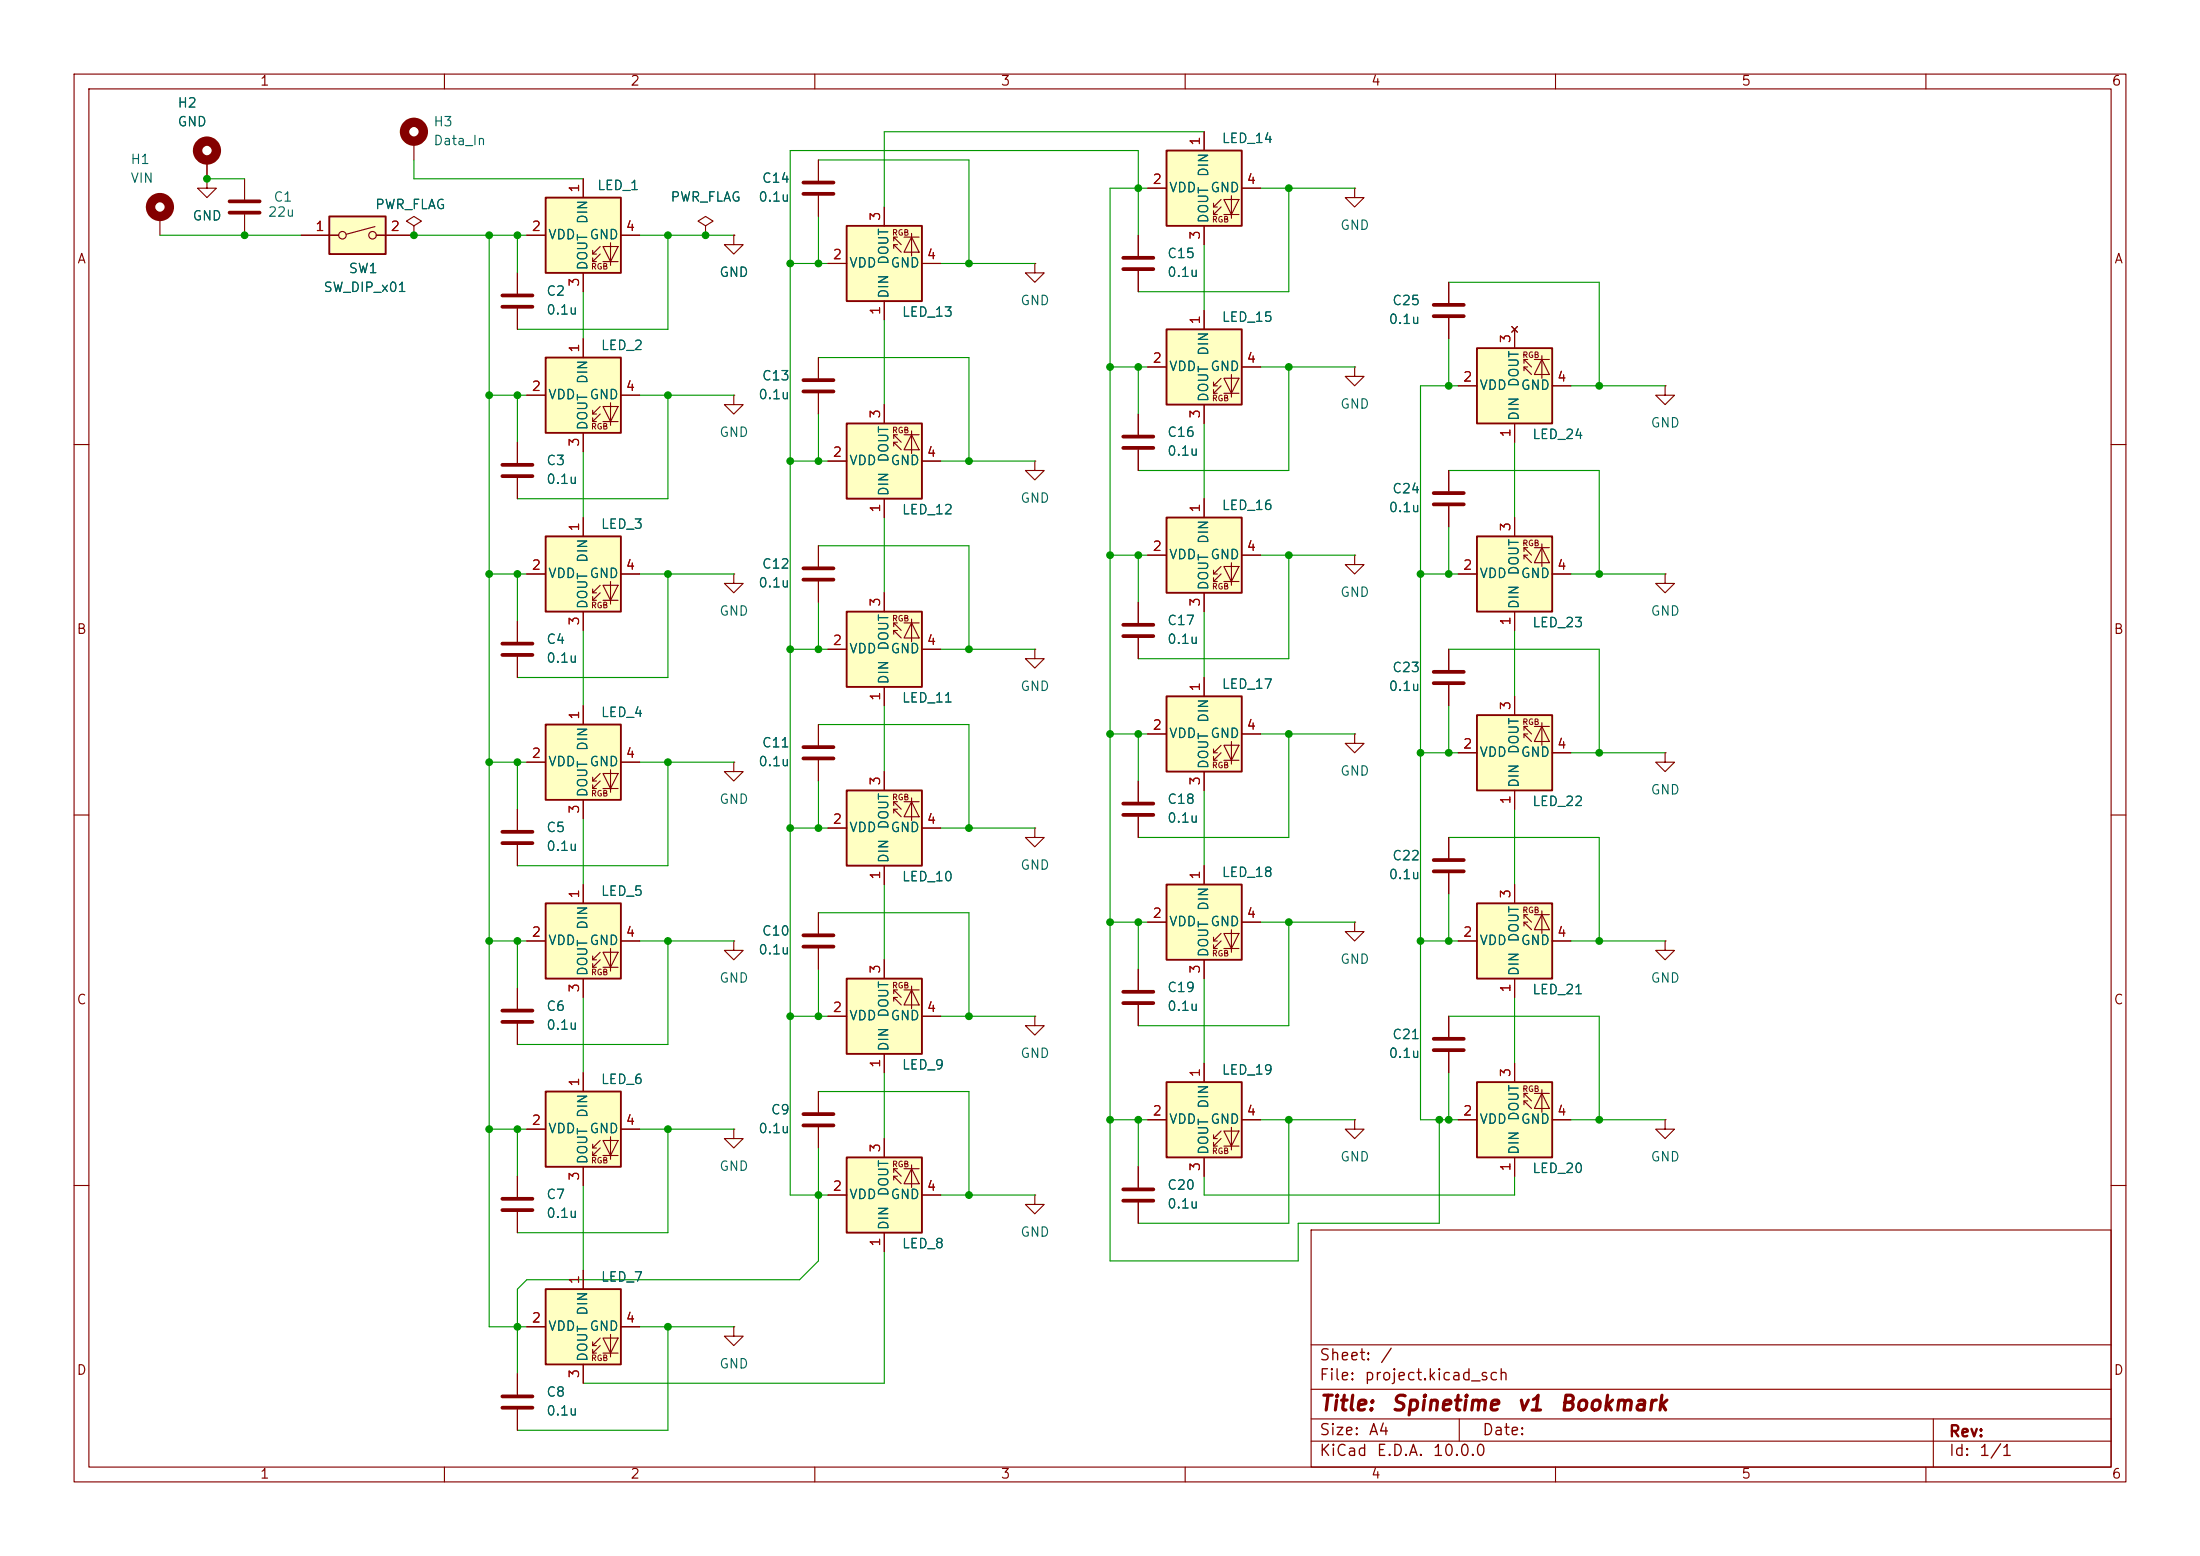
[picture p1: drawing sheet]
<svg xmlns="http://www.w3.org/2000/svg" width="297mm" height="210mm" viewBox="0 0 297 210" stroke-linecap="round" stroke-linejoin="round" font-family="sans-serif">
<g fill="none" stroke="#840000" stroke-width=".15">
<path d="M10 10h277v190h-277zM12 12h273v186h-273zM55.9 19.1v2.5M60 10v2M110 10v2M160 10v2M210 10v2M260 10v2M10 60h2M285 60h2M10 110h2M285 110h2"/>
<path d="M10 160h2M177 166h108v32h-108zM285 160h2M60 198v2M110 198v2M160 198v2M177 194.5h108M177 191.5h108M177 187.5h108M177 181.5h108M197 191.5v3M210 198v2"/>
<path d="M260 198v2M261 191.5v6.5"/>
</g>
<circle cx="55.9" cy="17.8" r="1.27" fill="none" stroke="#840000" stroke-width="1.3"/>
<path d="M114.3 30.5h10.2v10.1h-10.2z" fill="#ffffc2"/>
<path d="M114.3 30.5h10.2v10.1h-10.2z" fill="none" stroke="#840000" stroke-width=".25"/>
<g fill="none" stroke="#840000" stroke-width=".15">
<path d="M69.8 36.8v2.8M110.5 21.6v2.8M110.5 26.4v2.8M111.8 35.6h2.5M119.4 27.9v2.6M120.6 33.5v-.5l1.1 1M120.6 32.5v-.5l1.1 1M120.6 33h.6M120.6 32h.6M122 32h2.1M123.1 31.5v3M123.1 32l1 2h-2.1z"/>
<path d="M124.5 35.6h2.5M69.8 41.7v2.8M119.4 40.6v2.6"/>
</g>
<path d="M67.8 39.9h4.1M108.5 26.2h4M108.5 24.6h4M67.8 41.4h4.1" fill="none" stroke="#840000" stroke-width=".51"/>
<path d="M73.7 26.7h10.1v10.1h-10.1z" fill="#ffffc2"/>
<path d="M73.7 26.7h10.1v10.1h-10.1z" fill="none" stroke="#840000" stroke-width=".25"/>
<g fill="none" stroke="#840000" stroke-width=".15">
<path d="M21.6 29.2v2.6M27.9 24.1v1.3h1.3l-1.3 1.3-1.2-1.3h1.2M27.9 24.1h.1M71.1 31.8h2.6M78.7 24.1v2.6M78.7 36.8v2.6M80 34.3h.5M80 35.3h.5M81 33.3l-1 1v-.5M81 34.3l-1 1v-.5M81.4 33.3h2l-1 2zM81.4 35.3h2"/>
<path d="M82.4 32.8v3M83.8 31.8h2.6"/>
</g>
<circle cx="21.6" cy="27.9" r="1.27" fill="none" stroke="#840000" stroke-width="1.3"/>
<path d="M44.4 29.2h7.7v5.1h-7.7z" fill="#ffffc2"/>
<g fill="none" stroke="#840000" stroke-width=".15">
<path d="M33 24.1v2.8M33 29v2.8M40.6 31.8h5.1M50.6 30.6l-3.9 1M50.8 31.8h5.1M55.9 30.5l1-.7-1-.6-1 .6 1 .7v1.3M55.9 31.8h.1M99.1 31.8v1.2h1.2l-1.2 1.3-1.3-1.3h1.3M99.1 31.8h.1M139.7 35.6v1.2h1.3l-1.3 1.3-1.3-1.3h1.3M139.7 35.6h.1M182.9 25.4v1.3h1.2l-1.2 1.2-1.3-1.2h1.3"/>
<path d="M182.9 25.4h.1M182.9 49.5v1.3h1.2l-1.2 1.3-1.3-1.3h1.3M182.9 49.5h.1"/>
<circle cx="46.2" cy="31.8" r=".51"/>
<circle cx="50.3" cy="31.8" r=".51"/>
</g>
<path d="M44.4 29.2h7.7v5.1h-7.7z" fill="none" stroke="#840000" stroke-width=".25"/>
<path d="M31 27.2h4.1M31 28.7h4.1" fill="none" stroke="#840000" stroke-width=".51"/>
<path d="M157.5 44.5h10.1v10.1h-10.1z" fill="#ffffc2"/>
<path d="M157.5 44.5h10.1v10.1h-10.1z" fill="none" stroke="#840000" stroke-width=".25"/>
<g fill="none" stroke="#840000" stroke-width=".15">
<path d="M153.7 31.8v2.7M153.7 36.6v2.8M154.9 49.5h2.6M162.6 41.9v2.6M162.6 54.6v2.6M163.8 52.1h.5M163.8 53.1h.5M164.8 51.1l-1 1v-.5M164.8 52.1l-1 1v-.5M165.2 51.1h2.1l-1.1 2zM165.2 53.1h2.1M166.2 50.5v3.1"/>
<path d="M167.6 49.5h2.6"/>
</g>
<path d="M151.6 34.8h4.1M151.6 36.3h4.1" fill="none" stroke="#840000" stroke-width=".51"/>
<path d="M157.5 20.3h10.1v10.2h-10.1z" fill="#ffffc2"/>
<path d="M157.5 20.3h10.1v10.2h-10.1z" fill="none" stroke="#840000" stroke-width=".25"/>
<g fill="none" stroke="#840000" stroke-width=".15">
<path d="M162.6 17.8v2.5M95.2 30.5l1.1-.7-1.1-.6-1 .6 1 .7v1.3M95.2 31.8h.1M154.9 25.4h2.6M162.6 30.5v2.5M163.8 27.9h.5M163.8 29h.5M164.8 26.9l-1 1v-.5M164.8 27.9l-1 1.1v-.6M165.2 26.9h2.1l-1.1 2.1zM165.2 29h2.1M166.2 26.4v3.1"/>
<path d="M167.6 25.4h2.6M139.7 87.6v1.3h1.3l-1.3 1.3-1.3-1.3h1.3M139.7 87.6h.1"/>
</g>
<path d="M73.7 97.8h10.1v10.2h-10.1z" fill="#ffffc2"/>
<path d="M73.7 97.8h10.1v10.2h-10.1z" fill="none" stroke="#840000" stroke-width=".25"/>
<g fill="none" stroke="#840000" stroke-width=".15">
<path d="M78.7 95.3v2.5M71.1 102.9h2.6M78.7 108v2.5M80 105.4h.5M80 106.4h.5M81 104.4l-1 1v-.5M81 105.4l-1 1v-.5M81.4 104.4h2l-1 2zM81.4 106.4h2M82.4 103.9v3M83.8 102.9h2.6M99.1 102.9v1.2h1.2l-1.2 1.3-1.3-1.3h1.3"/>
<path d="M99.1 102.9h.1M99.1 127v1.3h1.2l-1.2 1.2-1.3-1.2h1.3M99.1 127h.1"/>
</g>
<path d="M73.7 121.9h10.1v10.2h-10.1z" fill="#ffffc2"/>
<path d="M73.7 121.9h10.1v10.2h-10.1z" fill="none" stroke="#840000" stroke-width=".25"/>
<g fill="none" stroke="#840000" stroke-width=".15">
<path d="M99.1 53.3v1.3h1.2l-1.2 1.3-1.3-1.3h1.3M99.1 53.3h.1M110.5 48.3v2.8M110.5 53.1v2.8M69.8 109.2v2.8M69.8 114v2.8M78.7 119.4v2.5M71.1 127h2.6M78.7 132.1v2.5M80 129.5h.5M80 130.6h.5M81 128.5l-1 1v-.5"/>
<path d="M81 129.5l-1 1.1v-.6M81.4 128.5h2l-1 2.1zM81.4 130.6h2M82.4 128v3.1M83.8 127h2.6"/>
</g>
<path d="M108.5 52.8h4M108.5 51.3h4M67.8 112.3h4.1M67.8 113.8h4.1" fill="none" stroke="#840000" stroke-width=".51"/>
<path d="M114.3 57.2h10.2v10.1h-10.2z" fill="#ffffc2"/>
<path d="M114.3 57.2h10.2v10.1h-10.2z" fill="none" stroke="#840000" stroke-width=".25"/>
<g fill="none" stroke="#840000" stroke-width=".15">
<path d="M119.4 54.6v2.6M120.6 59.2v-.5l1.1 1M120.6 59.7h.6M120.6 58.7h.6M122 58.7h2.1M123.1 58.2v3M123.1 58.7l1 2h-2.1zM99.1 77.5v1.2h1.2l-1.2 1.3-1.3-1.3h1.3M99.1 77.5h.1M110.5 73.7v2.8M110.5 78.5v2.8M111.8 62.2h2.5"/>
<path d="M119.4 67.3v2.6M120.6 60.2v-.5l1.1 1M124.5 62.2h2.5M99.1 179.1v1.2h1.2l-1.2 1.3-1.3-1.3h1.3M99.1 179.1h.1"/>
</g>
<path d="M108.5 78.2h4M108.5 76.7h4" fill="none" stroke="#840000" stroke-width=".51"/>
<path d="M114.3 156.2h10.2v10.2h-10.2z" fill="#ffffc2"/>
<path d="M114.3 156.2h10.2v10.2h-10.2z" fill="none" stroke="#840000" stroke-width=".25"/>
<g fill="none" stroke="#840000" stroke-width=".15">
<path d="M119.4 153.7v2.5M120.6 159.3v-.5l1.1 1M120.6 158.2v-.5l1.1 1.1M120.6 158.8h.6M120.6 157.7h.6M122 157.7h2.1M123.1 157.2v3.1M123.1 157.7l1 2.1h-2.1zM111.8 161.3h2.5M119.4 166.4v2.5M124.5 161.3h2.5M69.8 185.4v2.8"/>
<path d="M69.8 190.2v2.8"/>
</g>
<path d="M67.8 188.5h4.1M67.8 190h4.1" fill="none" stroke="#840000" stroke-width=".51"/>
<path d="M73.7 174h10.1v10.2h-10.1z" fill="#ffffc2"/>
<path d="M73.7 174h10.1v10.2h-10.1z" fill="none" stroke="#840000" stroke-width=".25"/>
<path d="M71.1 179.1h2.6M78.7 171.5v2.5M83.8 179.1h2.6M78.7 184.2v2.5M80 181.6h.5M80 182.6h.5M81 180.6l-1 1v-.5M81 181.6l-1 1v-.5M81.4 180.6h2l-1 2zM81.4 182.6h2M82.4 180.1v3" fill="none" stroke="#840000" stroke-width=".15"/>
<path d="M199.4 47h10.1v10.2h-10.1z" fill="#ffffc2"/>
<path d="M199.4 47h10.1v10.2h-10.1z" fill="none" stroke="#840000" stroke-width=".25"/>
<g fill="none" stroke="#840000" stroke-width=".15">
<path d="M196.8 52.1h2.6M204.1 44.1l.8 .7M204.5 44.5v2.5M204.5 57.2v2.5M204.9 44.1l-.8 .7M205.7 50v-.5l1.1 1M205.7 49v-.5l1.1 1M205.7 49.5h.5M205.7 48.5h.5M207.1 48.5h2.1M208.2 48v3.1M208.2 48.5l1 2h-2.1z"/>
<path d="M209.5 52.1h2.6"/>
</g>
<path d="M157.5 119.4h10.1v10.1h-10.1z" fill="#ffffc2"/>
<path d="M157.5 119.4h10.1v10.1h-10.1z" fill="none" stroke="#840000" stroke-width=".25"/>
<path d="M162.6 116.8v2.6M154.9 124.5h2.6M162.6 129.5v2.6M163.8 127h.5M163.8 128h.5M164.8 126l-1 1v-.5M164.8 127l-1 1v-.5M165.2 126h2.1l-1.1 2zM165.2 128h2.1M166.2 125.5v3M167.6 124.5h2.6" fill="none" stroke="#840000" stroke-width=".15"/>
<path d="M157.5 146.1h10.1v10.1h-10.1z" fill="#ffffc2"/>
<path d="M157.5 146.1h10.1v10.1h-10.1z" fill="none" stroke="#840000" stroke-width=".25"/>
<g fill="none" stroke="#840000" stroke-width=".15">
<path d="M224.8 52.1v1.2h1.3l-1.3 1.3-1.3-1.3h1.3M224.8 52.1h.1M195.6 63.5v2.8M195.6 68.3v2.8M195.6 87.6v2.8M195.6 92.5v2.8M154.9 151.1h2.6M162.6 143.5v2.6M162.6 156.2v2.6M163.8 153.7h.5M163.8 154.7h.5M164.8 152.7l-1 1v-.5"/>
<path d="M164.8 153.7l-1 1v-.5M165.2 152.7h2.1l-1.1 2zM165.2 154.7h2.1M166.2 152.1v3.1M167.6 151.1h2.6"/>
</g>
<path d="M193.5 68.1h4.1M193.5 66.5h4.1M193.5 92.2h4.1M193.5 90.7h4.1" fill="none" stroke="#840000" stroke-width=".51"/>
<path d="M199.4 72.4h10.1v10.2h-10.1z" fill="#ffffc2"/>
<path d="M199.4 72.4h10.1v10.2h-10.1z" fill="none" stroke="#840000" stroke-width=".25"/>
<g fill="none" stroke="#840000" stroke-width=".15">
<path d="M195.6 38.1v2.8M195.6 42.9v2.8M196.8 77.5h2.6M204.5 69.9v2.5M205.7 75.4v-.5l1.1 1M205.7 74.4v-.5l1.1 1M205.7 74.9h.5M205.7 73.9h.5M207.1 73.9h2.1M208.2 73.4v3.1M208.2 73.9l1 2h-2.1zM209.5 77.5h2.6"/>
<path d="M224.8 77.5v1.2h1.3l-1.3 1.3-1.3-1.3h1.3M224.8 77.5h.1M204.5 82.6v2.5M153.7 105.4v2.8M153.7 110.2v2.8"/>
</g>
<path d="M193.5 42.7h4.1M193.5 41.1h4.1M151.6 108.5h4.1M151.6 110h4.1" fill="none" stroke="#840000" stroke-width=".51"/>
<path d="M199.4 96.5h10.1v10.2h-10.1z" fill="#ffffc2"/>
<path d="M199.4 96.5h10.1v10.2h-10.1z" fill="none" stroke="#840000" stroke-width=".25"/>
<g fill="none" stroke="#840000" stroke-width=".15">
<path d="M182.9 99.1v1.2h1.2l-1.2 1.3-1.3-1.3h1.3M182.9 99.1h.1M204.5 94v2.5M205.7 99.6v-.5l1.1 1M205.7 98.6v-.6l1.1 1.1M205.7 99.1h.5M205.7 98h.5M207.1 98h2.1M208.2 97.5v3.1M208.2 98l1 2.1h-2.1zM196.8 101.6h2.6M204.5 106.7v2.5"/>
<path d="M209.5 101.6h2.6"/>
</g>
<path d="M199.4 121.9h10.1v10.2h-10.1z" fill="#ffffc2"/>
<path d="M199.4 121.9h10.1v10.2h-10.1z" fill="none" stroke="#840000" stroke-width=".25"/>
<g fill="none" stroke="#840000" stroke-width=".15">
<path d="M27.9 21.6v2.5M139.7 111.8v1.2h1.3l-1.3 1.3-1.3-1.3h1.3M139.7 111.8h.1M195.6 113v2.8M195.6 117.9v2.8M204.5 119.4v2.5M224.8 101.6v1.3h1.3l-1.3 1.2-1.3-1.2h1.3M224.8 101.6h.1M182.9 124.5v1.2h1.2l-1.2 1.3-1.3-1.3h1.3M182.9 124.5h.1M196.8 127h2.6M204.5 132.1v2.5"/>
<path d="M205.7 125v-.5l1.1 1M205.7 124v-.6l1.1 1.1M205.7 124.5h.5M205.7 123.4h.5M207.1 123.4h2.1M208.2 122.9v3.1M208.2 123.4l1 2.1h-2.1zM209.5 127h2.6M224.8 127v1.3h1.3l-1.3 1.2-1.3-1.2h1.3M224.8 127h.1M153.7 157.5v2.8M139.7 161.3v1.3h1.3l-1.3 1.2-1.3-1.2h1.3"/>
<path d="M139.7 161.3h.1M153.7 162.3v2.8"/>
</g>
<path d="M193.5 117.6h4.1M193.5 116.1h4.1M151.6 160.5h4.1M151.6 162.1h4.1" fill="none" stroke="#840000" stroke-width=".51"/>
<circle cx="27.9" cy="20.3" r="1.27" fill="none" stroke="#840000" stroke-width="1.3"/>
<path d="M157.5 94h10.1v10.1h-10.1z" fill="#ffffc2"/>
<path d="M157.5 94h10.1v10.1h-10.1z" fill="none" stroke="#840000" stroke-width=".25"/>
<g fill="none" stroke="#840000" stroke-width=".15">
<path d="M154.9 99.1h2.6M162.6 91.4v2.6M167.6 99.1h2.6M162.6 104.1v2.6M163.8 101.6h.5M163.8 102.6h.5M164.8 100.6l-1 1v-.5M164.8 101.6l-1 1v-.5M165.2 100.6h2.1l-1.1 2zM165.2 102.6h2.1M166.2 100.1v3M139.7 137.2v1.2h1.3l-1.3 1.3-1.3-1.3h1.3"/>
<path d="M139.7 137.2h.1M153.7 130.8v2.8M153.7 135.6v2.8M195.6 137.2v2.8M182.9 151.1v1.3h1.2l-1.2 1.3-1.3-1.3h1.3M182.9 151.1h.1M195.6 142v2.8M224.8 151.1v1.3h1.3l-1.3 1.3-1.3-1.3h1.3M224.8 151.1h.1"/>
</g>
<path d="M151.6 133.9h4.1M151.6 135.4h4.1M193.5 141.7h4.1M193.5 140.2h4.1" fill="none" stroke="#840000" stroke-width=".51"/>
<path d="M199.4 146.1h10.1v10.1h-10.1z" fill="#ffffc2"/>
<path d="M199.4 146.1h10.1v10.1h-10.1z" fill="none" stroke="#840000" stroke-width=".25"/>
<g fill="none" stroke="#840000" stroke-width=".15">
<path d="M153.7 55.9v2.8M153.7 60.7v2.8M153.7 81.3v2.8M153.7 86.1v2.8M196.8 151.1h2.6M204.5 143.5v2.6M204.5 156.2v2.6M205.7 149.1v-.5l1.1 1M205.7 148.1v-.5l1.1 1M205.7 148.6h.5M205.7 147.6h.5M207.1 147.6h2.1"/>
<path d="M208.2 147.1v3M208.2 147.6l1 2h-2.1zM209.5 151.1h2.6"/>
</g>
<path d="M151.6 58.9h4.1M151.6 60.5h4.1M151.6 84.3h4.1M151.6 85.9h4.1" fill="none" stroke="#840000" stroke-width=".51"/>
<path d="M157.5 69.9h10.1v10.1h-10.1z" fill="#ffffc2"/>
<path d="M157.5 69.9h10.1v10.1h-10.1z" fill="none" stroke="#840000" stroke-width=".25"/>
<g fill="none" stroke="#840000" stroke-width=".15">
<path d="M139.7 62.2v1.3h1.3l-1.3 1.3-1.3-1.3h1.3M139.7 62.2h.1M154.9 74.9h2.6M162.6 67.3v2.6M163.8 77.5h.5M163.8 78.5h.5M164.8 76.5l-1 1v-.5M164.8 77.5l-1 1v-.5M165.2 76.5h2.1l-1.1 2zM165.2 78.5h2.1M166.2 75.9v3.1M167.6 74.9h2.6"/>
<path d="M182.9 74.9v1.3h1.2l-1.2 1.3-1.3-1.3h1.3M182.9 74.9h.1M162.6 80v2.6"/>
</g>
<path d="M114.3 106.7h10.2v10.1h-10.2z" fill="#ffffc2"/>
<path d="M114.3 106.7h10.2v10.1h-10.2z" fill="none" stroke="#840000" stroke-width=".25"/>
<path d="M111.8 111.8h2.5M119.4 104.1v2.6M119.4 116.8v2.6M120.6 109.7v-.5l1.1 1M120.6 108.7v-.5l1.1 1M120.6 109.2h.6M120.6 108.2h.6M122 108.2h2.1M123.1 107.7v3M123.1 108.2l1 2h-2.1zM124.5 111.8h2.5" fill="none" stroke="#840000" stroke-width=".15"/>
<path d="M73.7 48.3h10.1v10.1h-10.1z" fill="#ffffc2"/>
<path d="M73.7 48.3h10.1v10.1h-10.1z" fill="none" stroke="#840000" stroke-width=".25"/>
<path d="M71.1 53.3h2.6M78.7 45.7v2.6M78.7 58.4v2.6M80 55.9h.5M80 56.9h.5M81 54.9l-1 1v-.5M81 55.9l-1 1v-.5M81.4 54.9h2l-1 2zM81.4 56.9h2M82.4 54.4v3M83.8 53.3h2.6" fill="none" stroke="#840000" stroke-width=".15"/>
<path d="M73.7 72.4h10.1v10.2h-10.1z" fill="#ffffc2"/>
<path d="M73.7 72.4h10.1v10.2h-10.1z" fill="none" stroke="#840000" stroke-width=".25"/>
<g fill="none" stroke="#840000" stroke-width=".15">
<path d="M71.1 77.5h2.6M78.7 69.9v2.5M81 79l-1 1v-.5M81.4 79h2l-1 2zM82.4 78.5v3M83.8 77.5h2.6M78.7 82.6v2.5M80 80h.5M80 81h.5M81 80l-1 1v-.5M81.4 81h2M69.8 133.4v2.7"/>
<path d="M69.8 138.2v2.8"/>
</g>
<path d="M67.8 136.4h4.1M67.8 137.9h4.1" fill="none" stroke="#840000" stroke-width=".51"/>
<path d="M73.7 147.3h10.1v10.2h-10.1z" fill="#ffffc2"/>
<path d="M73.7 147.3h10.1v10.2h-10.1z" fill="none" stroke="#840000" stroke-width=".25"/>
<path d="M71.1 152.4h2.6M78.7 144.8v2.5M78.7 157.5v2.5M80 154.9h.5M80 156h.5M81 153.9l-1 1v-.5M81 154.9l-1 1.1v-.6M81.4 153.9h2l-1 2.1zM81.4 156h2M82.4 153.4v3.1M83.8 152.4h2.6" fill="none" stroke="#840000" stroke-width=".15"/>
<path d="M114.3 82.6h10.2v10.1h-10.2z" fill="#ffffc2"/>
<path d="M114.3 82.6h10.2v10.1h-10.2z" fill="none" stroke="#840000" stroke-width=".25"/>
<g fill="none" stroke="#840000" stroke-width=".15">
<path d="M69.8 59.7v2.8M69.8 64.5v2.8M69.8 83.8v2.8M69.8 88.6v2.8M110.5 97.8v2.8M111.8 87.6h2.5M119.4 80v2.6M119.4 92.7v2.6M120.6 85.6v-.5l1.1 1M120.6 84.6v-.5l1.1 1M120.6 85.1h.6M120.6 84.1h.6"/>
<path d="M122 84.1h2.1M123.1 83.6v3M123.1 84.1l1 2h-2.1zM124.5 87.6h2.5M110.5 102.6v2.8M110.5 123.2v2.8M110.5 128v2.8M69.8 158.8v2.7M99.1 152.4v1.3h1.2l-1.2 1.2-1.3-1.2h1.3M99.1 152.4h.1M110.5 147.3v2.8M110.5 152.1v2.8"/>
<path d="M69.8 163.6v2.8"/>
</g>
<path d="M67.8 62.7h4.1M67.8 64.3h4.1M67.8 86.9h4.1M67.8 88.4h4.1M108.5 102.4h4M108.5 100.8h4M108.5 127.8h4M108.5 126.2h4M108.5 151.9h4M108.5 150.4h4M67.8 161.8h4.1M67.8 163.3h4.1" fill="none" stroke="#840000" stroke-width=".51"/>
<path d="M114.3 132.1h10.2v10.1h-10.2z" fill="#ffffc2"/>
<path d="M114.3 132.1h10.2v10.1h-10.2z" fill="none" stroke="#840000" stroke-width=".25"/>
<g fill="none" stroke="#840000" stroke-width=".15">
<path d="M162.6 17.8v2.5M27.9 24.1h.1M27.9 21.6v2.5M40.6 31.8h5.1M50.8 31.8h5.1M55.9 31.8h.1M69.8 36.8v2.8M71.1 31.8h2.6M78.7 24.1v2.6M78.7 36.8v2.6M83.8 31.8h2.6M95.2 31.8h.1"/>
<path d="M99.1 31.8h.1M110.5 21.6v2.8M110.5 26.4v2.8M111.8 35.6h2.5M119.4 27.9v2.6M124.5 35.6h2.5M153.7 31.8v2.7M153.7 36.6v2.8M154.9 25.4h2.6M162.6 30.5v2.5M167.6 25.4h2.6M195.6 38.1v2.8"/>
<path d="M69.8 41.7v2.8M69.8 59.7v2.8M71.1 53.3h2.6M78.7 45.7v2.6M78.7 58.4v2.6M83.8 53.3h2.6M110.5 48.3v2.8M110.5 53.1v2.8M119.4 40.6v2.6M119.4 54.6v2.6M153.7 55.9v2.8M154.9 49.5h2.6"/>
<path d="M162.6 41.9v2.6M162.6 54.6v2.6M167.6 49.5h2.6M195.6 42.9v2.8M196.8 52.1h2.6M204.1 44.1l.8 .7M204.5 44.5v2.5M204.5 57.2v2.5M204.9 44.1l-.8 .7M209.5 52.1h2.6M69.8 64.5v2.8M71.1 77.5h2.6"/>
<path d="M78.7 69.9v2.5M83.8 77.5h2.6M110.5 73.7v2.8M110.5 78.5v2.8M111.8 62.2h2.5M119.4 67.3v2.6M124.5 62.2h2.5M153.7 60.7v2.8M154.9 74.9h2.6M162.6 67.3v2.6M167.6 74.9h2.6M195.6 63.5v2.8"/>
<path d="M195.6 68.3v2.8M196.8 77.5h2.6M204.5 69.9v2.5M209.5 77.5h2.6M69.8 83.8v2.8M69.8 88.6v2.8M78.7 82.6v2.5M78.7 95.3v2.5M110.5 97.8v2.8M111.8 87.6h2.5M119.4 80v2.6M119.4 92.7v2.6"/>
<path d="M124.5 87.6h2.5M153.7 81.3v2.8M153.7 86.1v2.8M154.9 99.1h2.6M162.6 80v2.6M162.6 91.4v2.6M167.6 99.1h2.6M195.6 87.6v2.8M195.6 92.5v2.8M204.5 82.6v2.5M204.5 94v2.5M69.8 109.2v2.8"/>
<path d="M69.8 114v2.8M71.1 102.9h2.6M78.7 108v2.5M78.7 119.4v2.5M83.8 102.9h2.6M110.5 102.6v2.8M111.8 111.8h2.5M119.4 104.1v2.6M119.4 116.8v2.6M124.5 111.8h2.5M153.7 105.4v2.8M153.7 110.2v2.8"/>
<path d="M162.6 104.1v2.6M162.6 116.8v2.6M195.6 113v2.8M195.6 117.9v2.8M196.8 101.6h2.6M204.5 106.7v2.5M204.5 119.4v2.5M209.5 101.6h2.6M69.8 133.4v2.7M69.8 138.2v2.8M71.1 127h2.6M78.7 132.1v2.5"/>
<path d="M83.8 127h2.6M110.5 123.2v2.8M110.5 128v2.8M111.8 137.2h2.5M119.4 129.5v2.6M120.6 135.1v-.5l1.1 1M120.6 134.1v-.5l1.1 1M120.6 134.6h.6M120.6 133.6h.6M122 133.6h2.1M123.1 133.1v3M123.1 133.6l1 2h-2.1z"/>
<path d="M124.5 137.2h2.5M153.7 130.8v2.8M153.7 135.6v2.8M154.9 124.5h2.6M162.6 129.5v2.6M167.6 124.5h2.6M195.6 137.2v2.8M196.8 127h2.6M204.5 132.1v2.5M209.5 127h2.6M69.8 158.8v2.7M71.1 152.4h2.6"/>
<path d="M78.7 144.8v2.5M78.7 157.5v2.5M83.8 152.4h2.6M110.5 147.3v2.8M110.5 152.1v2.8M119.4 142.2v2.6M119.4 153.7v2.5M153.7 157.5v2.8M154.9 151.1h2.6M162.6 143.5v2.6M162.6 156.2v2.6M167.6 151.1h2.6"/>
<path d="M195.6 142v2.8M196.8 151.1h2.6M204.5 143.5v2.6M204.5 156.2v2.6M209.5 151.1h2.6M69.8 163.6v2.8M71.1 179.1h2.6M78.7 171.5v2.5M83.8 179.1h2.6M111.8 161.3h2.5M119.4 166.4v2.5M124.5 161.3h2.5"/>
<path d="M153.7 162.3v2.8M69.8 185.4v2.8M69.8 190.2v2.8M78.7 184.2v2.5"/>
</g>
<g fill="none" stroke="#009600" stroke-width=".15">
<path d="M162.6 17.8h-43.2v10.1M21.6 31.8h19M27.9 24.1h5.1M55.9 21.6v2.5h22.8M55.9 31.8h15.2M66 31.8v147.3h5.1M69.8 31.8v5M78.7 39.4v6.3M86.4 31.8h12.7M90.2 31.8v12.7h-20.4M106.7 35.6h5.1M110.5 29.2v6.4"/>
<path d="M110.5 21.6h20.3v14M127 35.6h12.7M153.7 31.8v-11.5h-47v141h5.1M154.9 25.4h-5v144.8h25.4v-5.1h19v-14M162.6 33v8.9M170.2 25.4h12.7M174 25.4v14h-20.3M195.6 38.1h20.3v14M66 53.3h5.1M69.8 53.3v6.4M86.4 53.3h12.7M90.2 53.3v14h-20.4"/>
<path d="M110.5 55.9v6.3M110.5 48.3h20.3v13.9M119.4 43.2v11.4M149.9 49.5h5M153.7 49.5v6.4M162.6 57.2v10.1M170.2 49.5h12.7M174 49.5v14h-20.3M195.6 45.7v6.4M196.8 52.1h-5v99h5M204.5 59.7v10.2M212.1 52.1h12.7"/>
<path d="M66 77.5h5.1M69.8 77.5v6.3M78.7 61v8.9M86.4 77.5h12.7M90.2 77.5v13.9h-20.4M106.7 62.2h5.1M110.5 73.7h20.3v13.9M119.4 69.9v10.1M127 62.2h12.7M149.9 74.9h5M153.7 74.9v6.4M170.2 74.9h12.7"/>
<path d="M174 74.9v14h-20.3M191.8 77.5h5M195.6 71.1v6.4M195.6 63.5h20.3v14M212.1 77.5h12.7M78.7 85.1v10.2M106.7 87.6h5.1M110.5 81.3v6.3M110.5 97.8h20.3v14M119.4 95.3v8.8M127 87.6h12.7M149.9 99.1h5"/>
<path d="M153.7 99.1v6.3M162.6 82.6v8.8M170.2 99.1h12.7M174 99.1v13.9h-20.3M195.6 87.6h20.3v14M195.6 95.3v6.3M204.5 85.1v8.9M66 102.9h5.1M69.8 102.9v6.3M78.7 110.5v8.9M86.4 102.9h12.7M90.2 102.9v13.9h-20.4"/>
<path d="M106.7 111.8h5.1M110.5 105.4v6.4M119.4 119.4v10.1M127 111.8h12.7M162.6 106.7v10.1M191.8 101.6h5M195.6 113h20.3v14M204.5 109.2v10.2M212.1 101.6h12.7M66 127h5.1M69.8 127v6.4M78.7 134.6v10.2"/>
<path d="M86.4 127h12.7M90.2 127v14h-20.4M106.7 137.2h5.1M110.5 130.8v6.4M110.5 123.2h20.3v14M127 137.2h12.7M149.9 124.5h5M153.7 124.5v6.3M162.6 132.1v11.4M170.2 124.5h12.7M174 124.5v13.9h-20.3M191.8 127h5"/>
<path d="M195.6 120.7v6.3M195.6 137.2h20.3v13.9M204.5 134.6v8.9M212.1 127h12.7M66 152.4h5.1M69.8 152.4v6.4M86.4 152.4h12.7M90.2 152.4v14h-20.4M110.5 154.9v15.3l-2.6 2.5h-36.8l-1.3 1.3v11.4M110.5 147.3h20.3v14M119.4 144.8v8.9M149.9 151.1h5"/>
<path d="M153.7 151.1v6.4M162.6 158.8v2.5h41.9v-2.5M170.2 151.1h12.7M174 151.1v14h-20.3M195.6 144.8v6.3M212.1 151.1h12.7M78.7 160v11.5M86.4 179.1h12.7M90.2 179.1v13.9h-20.4M119.4 168.9v17.8h-40.7M127 161.3h12.7"/>
</g>
<g fill="#009600" stroke="#009600" stroke-width=".14">
<circle cx="69.8" cy="53.3" r=".46"/>
<circle cx="66" cy="53.3" r=".46"/>
<circle cx="66" cy="77.5" r=".46"/>
<circle cx="69.8" cy="77.5" r=".46"/>
<circle cx="90.2" cy="53.3" r=".46"/>
<circle cx="90.2" cy="77.5" r=".46"/>
<circle cx="130.8" cy="137.2" r=".46"/>
<circle cx="110.5" cy="137.2" r=".46"/>
<circle cx="106.7" cy="137.2" r=".46"/>
<circle cx="130.8" cy="111.8" r=".46"/>
<circle cx="110.5" cy="111.8" r=".46"/>
<circle cx="66" cy="152.4" r=".46"/>
<circle cx="69.8" cy="127" r=".46"/>
<circle cx="69.8" cy="152.4" r=".46"/>
<circle cx="90.2" cy="152.4" r=".46"/>
<circle cx="69.8" cy="179.1" r=".46"/>
<circle cx="130.8" cy="161.3" r=".46"/>
<circle cx="110.5" cy="161.3" r=".46"/>
<circle cx="90.2" cy="179.1" r=".46"/>
<circle cx="110.5" cy="87.6" r=".46"/>
<circle cx="106.7" cy="87.6" r=".46"/>
<circle cx="106.7" cy="62.2" r=".46"/>
<circle cx="110.5" cy="62.2" r=".46"/>
<circle cx="66" cy="127" r=".46"/>
<circle cx="90.2" cy="127" r=".46"/>
<circle cx="106.7" cy="111.8" r=".46"/>
<circle cx="90.2" cy="102.9" r=".46"/>
<circle cx="69.8" cy="102.9" r=".46"/>
<circle cx="66" cy="102.9" r=".46"/>
<circle cx="95.2" cy="31.8" r=".46"/>
<circle cx="90.2" cy="31.8" r=".46"/>
<circle cx="110.5" cy="35.6" r=".46"/>
<circle cx="106.7" cy="35.6" r=".46"/>
<circle cx="27.9" cy="24.1" r=".46"/>
<circle cx="66" cy="31.8" r=".46"/>
<circle cx="69.8" cy="31.8" r=".46"/>
<circle cx="33" cy="31.8" r=".46"/>
<circle cx="55.9" cy="31.8" r=".46"/>
<circle cx="130.8" cy="35.6" r=".46"/>
<circle cx="153.7" cy="49.5" r=".46"/>
<circle cx="149.9" cy="49.5" r=".46"/>
<circle cx="174" cy="25.4" r=".46"/>
<circle cx="174" cy="49.5" r=".46"/>
<circle cx="153.7" cy="25.4" r=".46"/>
<circle cx="130.8" cy="62.2" r=".46"/>
<circle cx="130.8" cy="87.6" r=".46"/>
<circle cx="149.9" cy="74.9" r=".46"/>
<circle cx="153.7" cy="74.9" r=".46"/>
<circle cx="174" cy="74.9" r=".46"/>
<circle cx="174" cy="99.1" r=".46"/>
<circle cx="215.9" cy="151.1" r=".46"/>
<circle cx="174" cy="151.1" r=".46"/>
<circle cx="195.6" cy="151.1" r=".46"/>
<circle cx="194.3" cy="151.1" r=".46"/>
<circle cx="153.7" cy="124.5" r=".46"/>
<circle cx="149.9" cy="99.1" r=".46"/>
<circle cx="153.7" cy="99.1" r=".46"/>
<circle cx="149.9" cy="151.1" r=".46"/>
<circle cx="153.7" cy="151.1" r=".46"/>
<circle cx="149.9" cy="124.5" r=".46"/>
<circle cx="174" cy="124.5" r=".46"/>
<circle cx="215.9" cy="52.1" r=".46"/>
<circle cx="195.6" cy="77.5" r=".46"/>
<circle cx="191.8" cy="77.5" r=".46"/>
<circle cx="195.6" cy="52.1" r=".46"/>
<circle cx="215.9" cy="77.5" r=".46"/>
<circle cx="215.9" cy="101.6" r=".46"/>
<circle cx="195.6" cy="101.6" r=".46"/>
<circle cx="191.8" cy="101.6" r=".46"/>
<circle cx="195.6" cy="127" r=".46"/>
<circle cx="215.9" cy="127" r=".46"/>
<circle cx="191.8" cy="127" r=".46"/>
</g>
<g font-size="2" fill="#840000">
<text x="178" y="190.9">Title:</text>
<text x="187.7" y="190.9">Spinetime</text>
<text x="204.6" y="190.9">v1</text>
<text x="210.4" y="190.9">Bookmark</text>
</g>
<g font-size="1.5" fill="#840000">
<text x="178" y="184">Sheet:</text>
<text x="186.2" y="184">/</text>
<text x="178" y="186.7">File:</text>
<text x="184.1" y="186.7">project.kicad_sch</text>
<text x="178" y="196.9">KiCad</text>
<text x="178" y="194.1">Size:</text>
<text x="184.7" y="194.1">A4</text>
<text x="185.7" y="196.9">E.D.A.</text>
<text x="193.3" y="196.9">10.0.0</text>
<text x="200" y="194.1">Date:</text>
<text x="263" y="194.3">Rev:</text>
<text x="263" y="196.9">Id:</text>
<text x="267.1" y="196.9">1/1</text>
</g>
<g font-size="1.3" fill="#840000">
<text x="35" y="11.9">1</text>
<text x="85" y="11.9">2</text>
<text x="135" y="11.9">3</text>
<text x="185" y="11.9">4</text>
<text x="235" y="11.9">5</text>
<text x="285" y="11.9">6</text>
<text x="10.3" y="35.9">A</text>
<text x="285.3" y="35.9">A</text>
<text x="10.3" y="85.9">B</text>
<text x="285.3" y="85.9">B</text>
<text x="10.3" y="135.9">C</text>
<text x="285.3" y="135.9">C</text>
<text x="10.3" y="185.9">D</text>
<text x="285.3" y="185.9">D</text>
<text x="35" y="199.9">1</text>
<text x="85" y="199.9">2</text>
<text x="135" y="199.9">3</text>
<text x="185" y="199.9">4</text>
<text x="235" y="199.9">5</text>
<text x="285" y="199.9">6</text>
</g>
<g font-size="1.3" fill="#006464">
<text x="23.9" y="17.4">GND</text>
<text x="23.9" y="14.8">H2</text>
<text x="58.4" y="17.4">H3</text>
<text x="17.5" y="22.5">H1</text>
<text x="58.4" y="19.9">Data_In</text>
<text x="163.4" y="24" transform="rotate(-90 163.4 24)">DIN</text>
<text x="164.9" y="19.6">LED_14</text>
<text x="17.5" y="25">VIN</text>
<text x="36.1" y="29.6">22u</text>
<text x="36.8" y="27.5">C1</text>
<text x="50.6" y="28.5">PWR_FLAG</text>
<text x="80.5" y="26">LED_1</text>
<text x="90.4" y="27.5">PWR_FLAG</text>
<text x="102.3" y="27.5">0.1u</text>
<text x="102.8" y="25">C14</text>
<text x="157.7" y="26.3">VDD</text>
<text x="163.3" y="26.3">GND</text>
<text x="25.9" y="30.1">GND</text>
<text x="73.9" y="32.6">VDD</text>
<text x="79.5" y="32.6">GND</text>
<text x="79.6" y="30.3" transform="rotate(-90 79.6 30.3)">DIN</text>
<text x="120.2" y="35.8" transform="rotate(-90 120.2 35.8)">DOUT</text>
<text x="157.5" y="35.2">C15</text>
<text x="163.4" y="30.2" transform="rotate(-90 163.4 30.2)">DOUT</text>
<text x="180.8" y="31.3">GND</text>
<text x="43.6" y="39.7">SW_DIP_x01</text>
<text x="47" y="37.2">SW1</text>
<text x="73.7" y="40.2">C2</text>
<text x="79.6" y="36.6" transform="rotate(-90 79.6 36.6)">DOUT</text>
<text x="97" y="37.7">GND</text>
<text x="114.6" y="36.4">VDD</text>
<text x="120.1" y="36.4">GND</text>
<text x="120.2" y="40.4" transform="rotate(-90 120.2 40.4)">DIN</text>
<text x="137.7" y="41.5">GND</text>
<text x="157.5" y="37.7">0.1u</text>
<text x="187.9" y="41.5">C25</text>
<text x="73.7" y="42.8">0.1u</text>
<text x="81" y="47.6">LED_2</text>
<text x="121.7" y="43.1">LED_13</text>
<text x="164.9" y="43.8">LED_15</text>
<text x="187.4" y="44">0.1u</text>
<text x="79.6" y="51.9" transform="rotate(-90 79.6 51.9)">DIN</text>
<text x="102.8" y="51.7">C13</text>
<text x="157.7" y="50.4">VDD</text>
<text x="163.3" y="50.4">GND</text>
<text x="163.4" y="48.1" transform="rotate(-90 163.4 48.1)">DIN</text>
<text x="199.6" y="52.9">VDD</text>
<text x="205.2" y="52.9">GND</text>
<text x="205.3" y="52.3" transform="rotate(-90 205.3 52.3)">DOUT</text>
<text x="73.9" y="54.2">VDD</text>
<text x="79.5" y="54.2">GND</text>
<text x="79.6" y="58.2" transform="rotate(-90 79.6 58.2)">DOUT</text>
<text x="97" y="59.3">GND</text>
<text x="102.3" y="54.2">0.1u</text>
<text x="157.5" y="59.3">C16</text>
<text x="163.4" y="54.4" transform="rotate(-90 163.4 54.4)">DOUT</text>
<text x="180.8" y="55.5">GND</text>
<text x="205.3" y="56.9" transform="rotate(-90 205.3 56.9)">DIN</text>
<text x="206.8" y="59.6">LED_24</text>
<text x="222.8" y="58">GND</text>
<text x="73.7" y="63.1">C3</text>
<text x="73.7" y="65.6">0.1u</text>
<text x="114.6" y="63.1">VDD</text>
<text x="120.1" y="63.1">GND</text>
<text x="120.2" y="62.5" transform="rotate(-90 120.2 62.5)">DOUT</text>
<text x="157.5" y="61.8">0.1u</text>
<text x="81" y="71.7">LED_3</text>
<text x="120.2" y="67.1" transform="rotate(-90 120.2 67.1)">DIN</text>
<text x="121.7" y="69.7">LED_12</text>
<text x="137.7" y="68.2">GND</text>
<text x="164.9" y="69.2">LED_16</text>
<text x="187.4" y="69.4">0.1u</text>
<text x="187.9" y="66.9">C24</text>
<text x="79.6" y="76.1" transform="rotate(-90 79.6 76.1)">DIN</text>
<text x="102.8" y="77.1">C12</text>
<text x="157.7" y="75.8">VDD</text>
<text x="163.3" y="75.8">GND</text>
<text x="163.4" y="73.5" transform="rotate(-90 163.4 73.5)">DIN</text>
<text x="205.3" y="77.7" transform="rotate(-90 205.3 77.7)">DOUT</text>
<text x="73.9" y="78.3">VDD</text>
<text x="79.5" y="78.3">GND</text>
<text x="79.6" y="82.3" transform="rotate(-90 79.6 82.3)">DOUT</text>
<text x="97" y="83.4">GND</text>
<text x="102.3" y="79.6">0.1u</text>
<text x="163.4" y="79.8" transform="rotate(-90 163.4 79.8)">DOUT</text>
<text x="180.8" y="80.9">GND</text>
<text x="199.6" y="78.3">VDD</text>
<text x="205.2" y="78.3">GND</text>
<text x="205.3" y="82.3" transform="rotate(-90 205.3 82.3)">DIN</text>
<text x="222.8" y="83.4">GND</text>
<text x="73.7" y="87.2">C4</text>
<text x="73.7" y="89.8">0.1u</text>
<text x="114.6" y="88.5">VDD</text>
<text x="120.1" y="88.5">GND</text>
<text x="120.2" y="87.9" transform="rotate(-90 120.2 87.9)">DOUT</text>
<text x="157.5" y="84.7">C17</text>
<text x="157.5" y="87.2">0.1u</text>
<text x="206.8" y="85">LED_23</text>
<text x="120.2" y="92.5" transform="rotate(-90 120.2 92.5)">DIN</text>
<text x="121.7" y="95.1">LED_11</text>
<text x="137.7" y="93.6">GND</text>
<text x="164.9" y="93.3">LED_17</text>
<text x="187.4" y="93.6">0.1u</text>
<text x="187.9" y="91">C23</text>
<text x="79.6" y="101.5" transform="rotate(-90 79.6 101.5)">DIN</text>
<text x="81" y="97.1">LED_4</text>
<text x="102.8" y="101.2">C11</text>
<text x="157.7" y="99.9">VDD</text>
<text x="163.3" y="99.9">GND</text>
<text x="163.4" y="97.6" transform="rotate(-90 163.4 97.6)">DIN</text>
<text x="205.3" y="101.9" transform="rotate(-90 205.3 101.9)">DOUT</text>
<text x="73.9" y="103.7">VDD</text>
<text x="79.5" y="103.7">GND</text>
<text x="79.6" y="107.7" transform="rotate(-90 79.6 107.7)">DOUT</text>
<text x="102.3" y="103.7">0.1u</text>
<text x="163.4" y="103.9" transform="rotate(-90 163.4 103.9)">DOUT</text>
<text x="180.8" y="105">GND</text>
<text x="199.6" y="102.5">VDD</text>
<text x="205.2" y="102.5">GND</text>
<text x="205.3" y="106.4" transform="rotate(-90 205.3 106.4)">DIN</text>
<text x="222.8" y="107.5">GND</text>
<text x="73.7" y="112.6">C5</text>
<text x="97" y="108.8">GND</text>
<text x="114.6" y="112.6">VDD</text>
<text x="120.1" y="112.6">GND</text>
<text x="120.2" y="112" transform="rotate(-90 120.2 112)">DOUT</text>
<text x="157.5" y="108.8">C18</text>
<text x="157.5" y="111.4">0.1u</text>
<text x="206.8" y="109.1">LED_22</text>
<text x="73.7" y="115.2">0.1u</text>
<text x="120.2" y="116.6" transform="rotate(-90 120.2 116.6)">DIN</text>
<text x="121.7" y="119.3">LED_10</text>
<text x="137.7" y="117.7">GND</text>
<text x="164.9" y="118.7">LED_18</text>
<text x="187.4" y="119">0.1u</text>
<text x="187.9" y="116.4">C22</text>
<text x="79.6" y="125.6" transform="rotate(-90 79.6 125.6)">DIN</text>
<text x="81" y="121.2">LED_5</text>
<text x="157.7" y="125.3">VDD</text>
<text x="163.3" y="125.3">GND</text>
<text x="163.4" y="123" transform="rotate(-90 163.4 123)">DIN</text>
<text x="73.9" y="127.9">VDD</text>
<text x="79.5" y="127.9">GND</text>
<text x="79.6" y="131.8" transform="rotate(-90 79.6 131.8)">DOUT</text>
<text x="102.3" y="129.1">0.1u</text>
<text x="102.8" y="126.6">C10</text>
<text x="163.4" y="129.3" transform="rotate(-90 163.4 129.3)">DOUT</text>
<text x="180.8" y="130.4">GND</text>
<text x="199.6" y="127.9">VDD</text>
<text x="205.2" y="127.9">GND</text>
<text x="205.3" y="131.8" transform="rotate(-90 205.3 131.8)">DIN</text>
<text x="205.3" y="127.3" transform="rotate(-90 205.3 127.3)">DOUT</text>
<text x="73.7" y="136.8">C6</text>
<text x="97" y="132.9">GND</text>
<text x="120.2" y="137.4" transform="rotate(-90 120.2 137.4)">DOUT</text>
<text x="157.5" y="134.2">C19</text>
<text x="157.5" y="136.8">0.1u</text>
<text x="206.8" y="134.5">LED_21</text>
<text x="222.8" y="132.9">GND</text>
<text x="73.7" y="139.3">0.1u</text>
<text x="114.6" y="138">VDD</text>
<text x="120.1" y="138">GND</text>
<text x="120.2" y="142" transform="rotate(-90 120.2 142)">DIN</text>
<text x="137.7" y="143.1">GND</text>
<text x="187.4" y="143.1">0.1u</text>
<text x="187.9" y="140.6">C21</text>
<text x="81" y="146.6">LED_6</text>
<text x="121.7" y="144.7">LED_9</text>
<text x="163.4" y="149.7" transform="rotate(-90 163.4 149.7)">DIN</text>
<text x="164.9" y="145.4">LED_19</text>
<text x="73.9" y="153.3">VDD</text>
<text x="79.5" y="153.3">GND</text>
<text x="79.6" y="151" transform="rotate(-90 79.6 151)">DIN</text>
<text x="102.3" y="153.3">0.1u</text>
<text x="104" y="150.7">C9</text>
<text x="157.7" y="152">VDD</text>
<text x="163.3" y="152">GND</text>
<text x="163.4" y="156" transform="rotate(-90 163.4 156)">DOUT</text>
<text x="199.6" y="152">VDD</text>
<text x="205.2" y="152">GND</text>
<text x="205.3" y="156" transform="rotate(-90 205.3 156)">DIN</text>
<text x="205.3" y="151.4" transform="rotate(-90 205.3 151.4)">DOUT</text>
<text x="79.6" y="157.2" transform="rotate(-90 79.6 157.2)">DOUT</text>
<text x="97" y="158.3">GND</text>
<text x="120.2" y="161.6" transform="rotate(-90 120.2 161.6)">DOUT</text>
<text x="157.5" y="160.9">C20</text>
<text x="180.8" y="157.1">GND</text>
<text x="206.8" y="158.6">LED_20</text>
<text x="222.8" y="157.1">GND</text>
<text x="73.7" y="162.2">C7</text>
<text x="73.7" y="164.7">0.1u</text>
<text x="114.6" y="162.2">VDD</text>
<text x="120.1" y="162.2">GND</text>
<text x="120.2" y="166.1" transform="rotate(-90 120.2 166.1)">DIN</text>
<text x="137.7" y="167.2">GND</text>
<text x="157.5" y="163.4">0.1u</text>
<text x="81" y="173.3">LED_7</text>
<text x="121.7" y="168.8">LED_8</text>
<text x="73.9" y="179.9">VDD</text>
<text x="79.5" y="179.9">GND</text>
<text x="79.6" y="177.7" transform="rotate(-90 79.6 177.7)">DIN</text>
<text x="79.6" y="183.9" transform="rotate(-90 79.6 183.9)">DOUT</text>
<text x="97" y="185">GND</text>
<text x="73.7" y="188.8">C8</text>
<text x="73.7" y="191.4">0.1u</text>
</g>
<g font-size="1.3" fill="#a90000">
<text x="162.3" y="19.8" transform="rotate(-90 162.3 19.8)">1</text>
<text x="78.5" y="26.1" transform="rotate(-90 78.5 26.1)">1</text>
<text x="119.1" y="29.9" transform="rotate(-90 119.1 29.9)">3</text>
<text x="155.5" y="25.1">2</text>
<text x="168.2" y="25.1">4</text>
<text x="42.5" y="31.5">1</text>
<text x="52.6" y="31.5">2</text>
<text x="71.7" y="31.5">2</text>
<text x="84.4" y="31.5">4</text>
<text x="112.3" y="35.3">2</text>
<text x="125" y="35.3">4</text>
<text x="162.3" y="32.5" transform="rotate(-90 162.3 32.5)">3</text>
<text x="78.5" y="38.8" transform="rotate(-90 78.5 38.8)">3</text>
<text x="78.5" y="47.7" transform="rotate(-90 78.5 47.7)">1</text>
<text x="119.1" y="42.6" transform="rotate(-90 119.1 42.6)">1</text>
<text x="162.3" y="43.9" transform="rotate(-90 162.3 43.9)">1</text>
<text x="204.2" y="46.4" transform="rotate(-90 204.2 46.4)">3</text>
<text x="71.7" y="53.1">2</text>
<text x="84.4" y="53.1">4</text>
<text x="155.5" y="49.3">2</text>
<text x="168.2" y="49.3">4</text>
<text x="197.4" y="51.8">2</text>
<text x="210.1" y="51.8">4</text>
<text x="119.1" y="56.6" transform="rotate(-90 119.1 56.6)">3</text>
<text x="162.3" y="56.6" transform="rotate(-90 162.3 56.6)">3</text>
<text x="204.2" y="59.1" transform="rotate(-90 204.2 59.1)">1</text>
<text x="78.5" y="60.4" transform="rotate(-90 78.5 60.4)">3</text>
<text x="112.3" y="62">2</text>
<text x="125" y="62">4</text>
<text x="78.5" y="71.8" transform="rotate(-90 78.5 71.8)">1</text>
<text x="119.1" y="69.3" transform="rotate(-90 119.1 69.3)">1</text>
<text x="162.3" y="69.3" transform="rotate(-90 162.3 69.3)">1</text>
<text x="204.2" y="71.8" transform="rotate(-90 204.2 71.8)">3</text>
<text x="71.7" y="77.2">2</text>
<text x="84.4" y="77.2">4</text>
<text x="155.5" y="74.7">2</text>
<text x="168.2" y="74.7">4</text>
<text x="197.4" y="77.2">2</text>
<text x="210.1" y="77.2">4</text>
<text x="119.1" y="82" transform="rotate(-90 119.1 82)">3</text>
<text x="162.3" y="82" transform="rotate(-90 162.3 82)">3</text>
<text x="78.5" y="84.5" transform="rotate(-90 78.5 84.5)">3</text>
<text x="112.3" y="87.4">2</text>
<text x="125" y="87.4">4</text>
<text x="204.2" y="84.5" transform="rotate(-90 204.2 84.5)">1</text>
<text x="119.1" y="94.7" transform="rotate(-90 119.1 94.7)">1</text>
<text x="162.3" y="93.4" transform="rotate(-90 162.3 93.4)">1</text>
<text x="204.2" y="96" transform="rotate(-90 204.2 96)">3</text>
<text x="78.5" y="97.2" transform="rotate(-90 78.5 97.2)">1</text>
<text x="155.5" y="98.8">2</text>
<text x="168.2" y="98.8">4</text>
<text x="197.4" y="101.3">2</text>
<text x="210.1" y="101.3">4</text>
<text x="71.7" y="102.6">2</text>
<text x="84.4" y="102.6">4</text>
<text x="119.1" y="106.1" transform="rotate(-90 119.1 106.1)">3</text>
<text x="162.3" y="106.1" transform="rotate(-90 162.3 106.1)">3</text>
<text x="78.5" y="109.9" transform="rotate(-90 78.5 109.9)">3</text>
<text x="112.3" y="111.5">2</text>
<text x="125" y="111.5">4</text>
<text x="204.2" y="108.7" transform="rotate(-90 204.2 108.7)">1</text>
<text x="119.1" y="118.8" transform="rotate(-90 119.1 118.8)">1</text>
<text x="162.3" y="118.8" transform="rotate(-90 162.3 118.8)">1</text>
<text x="78.5" y="121.4" transform="rotate(-90 78.5 121.4)">1</text>
<text x="155.5" y="124.2">2</text>
<text x="168.2" y="124.2">4</text>
<text x="204.2" y="121.4" transform="rotate(-90 204.2 121.4)">3</text>
<text x="71.7" y="126.7">2</text>
<text x="84.4" y="126.7">4</text>
<text x="119.1" y="131.5" transform="rotate(-90 119.1 131.5)">3</text>
<text x="162.3" y="131.5" transform="rotate(-90 162.3 131.5)">3</text>
<text x="197.4" y="126.7">2</text>
<text x="210.1" y="126.7">4</text>
<text x="78.5" y="134.1" transform="rotate(-90 78.5 134.1)">3</text>
<text x="112.3" y="136.9">2</text>
<text x="125" y="136.9">4</text>
<text x="204.2" y="134.1" transform="rotate(-90 204.2 134.1)">1</text>
<text x="78.5" y="146.8" transform="rotate(-90 78.5 146.8)">1</text>
<text x="119.1" y="144.2" transform="rotate(-90 119.1 144.2)">1</text>
<text x="162.3" y="145.5" transform="rotate(-90 162.3 145.5)">1</text>
<text x="204.2" y="145.5" transform="rotate(-90 204.2 145.5)">3</text>
<text x="71.7" y="152.1">2</text>
<text x="84.4" y="152.1">4</text>
<text x="119.1" y="155.6" transform="rotate(-90 119.1 155.6)">3</text>
<text x="155.5" y="150.9">2</text>
<text x="168.2" y="150.9">4</text>
<text x="197.4" y="150.9">2</text>
<text x="210.1" y="150.9">4</text>
<text x="78.5" y="159.5" transform="rotate(-90 78.5 159.5)">3</text>
<text x="112.3" y="161">2</text>
<text x="125" y="161">4</text>
<text x="162.3" y="158.2" transform="rotate(-90 162.3 158.2)">3</text>
<text x="204.2" y="158.2" transform="rotate(-90 204.2 158.2)">1</text>
<text x="78.5" y="173.4" transform="rotate(-90 78.5 173.4)">1</text>
<text x="119.1" y="168.3" transform="rotate(-90 119.1 168.3)">1</text>
<text x="71.7" y="178.8">2</text>
<text x="84.4" y="178.8">4</text>
<text x="78.5" y="186.1" transform="rotate(-90 78.5 186.1)">3</text>
</g>
<g font-size=".8" fill="#840000">
<text x="120.4" y="32">RGB</text>
<text x="163.6" y="30.2">RGB</text>
<text x="79.7" y="36.6">RGB</text>
<text x="205.5" y="48.5">RGB</text>
<text x="79.7" y="58.1">RGB</text>
<text x="120.4" y="58.6">RGB</text>
<text x="163.6" y="54.3">RGB</text>
<text x="205.5" y="73.9">RGB</text>
<text x="79.7" y="82.3">RGB</text>
<text x="163.6" y="79.7">RGB</text>
<text x="120.4" y="84">RGB</text>
<text x="205.5" y="98">RGB</text>
<text x="79.7" y="107.7">RGB</text>
<text x="163.6" y="103.9">RGB</text>
<text x="120.4" y="108.2">RGB</text>
<text x="205.5" y="123.4">RGB</text>
<text x="79.7" y="131.8">RGB</text>
<text x="163.6" y="129.3">RGB</text>
<text x="120.4" y="133.6">RGB</text>
<text x="205.5" y="147.5">RGB</text>
<text x="163.6" y="155.9">RGB</text>
<text x="79.7" y="157.2">RGB</text>
<text x="120.4" y="157.7">RGB</text>
<text x="79.7" y="183.9">RGB</text>
</g>
</svg>
